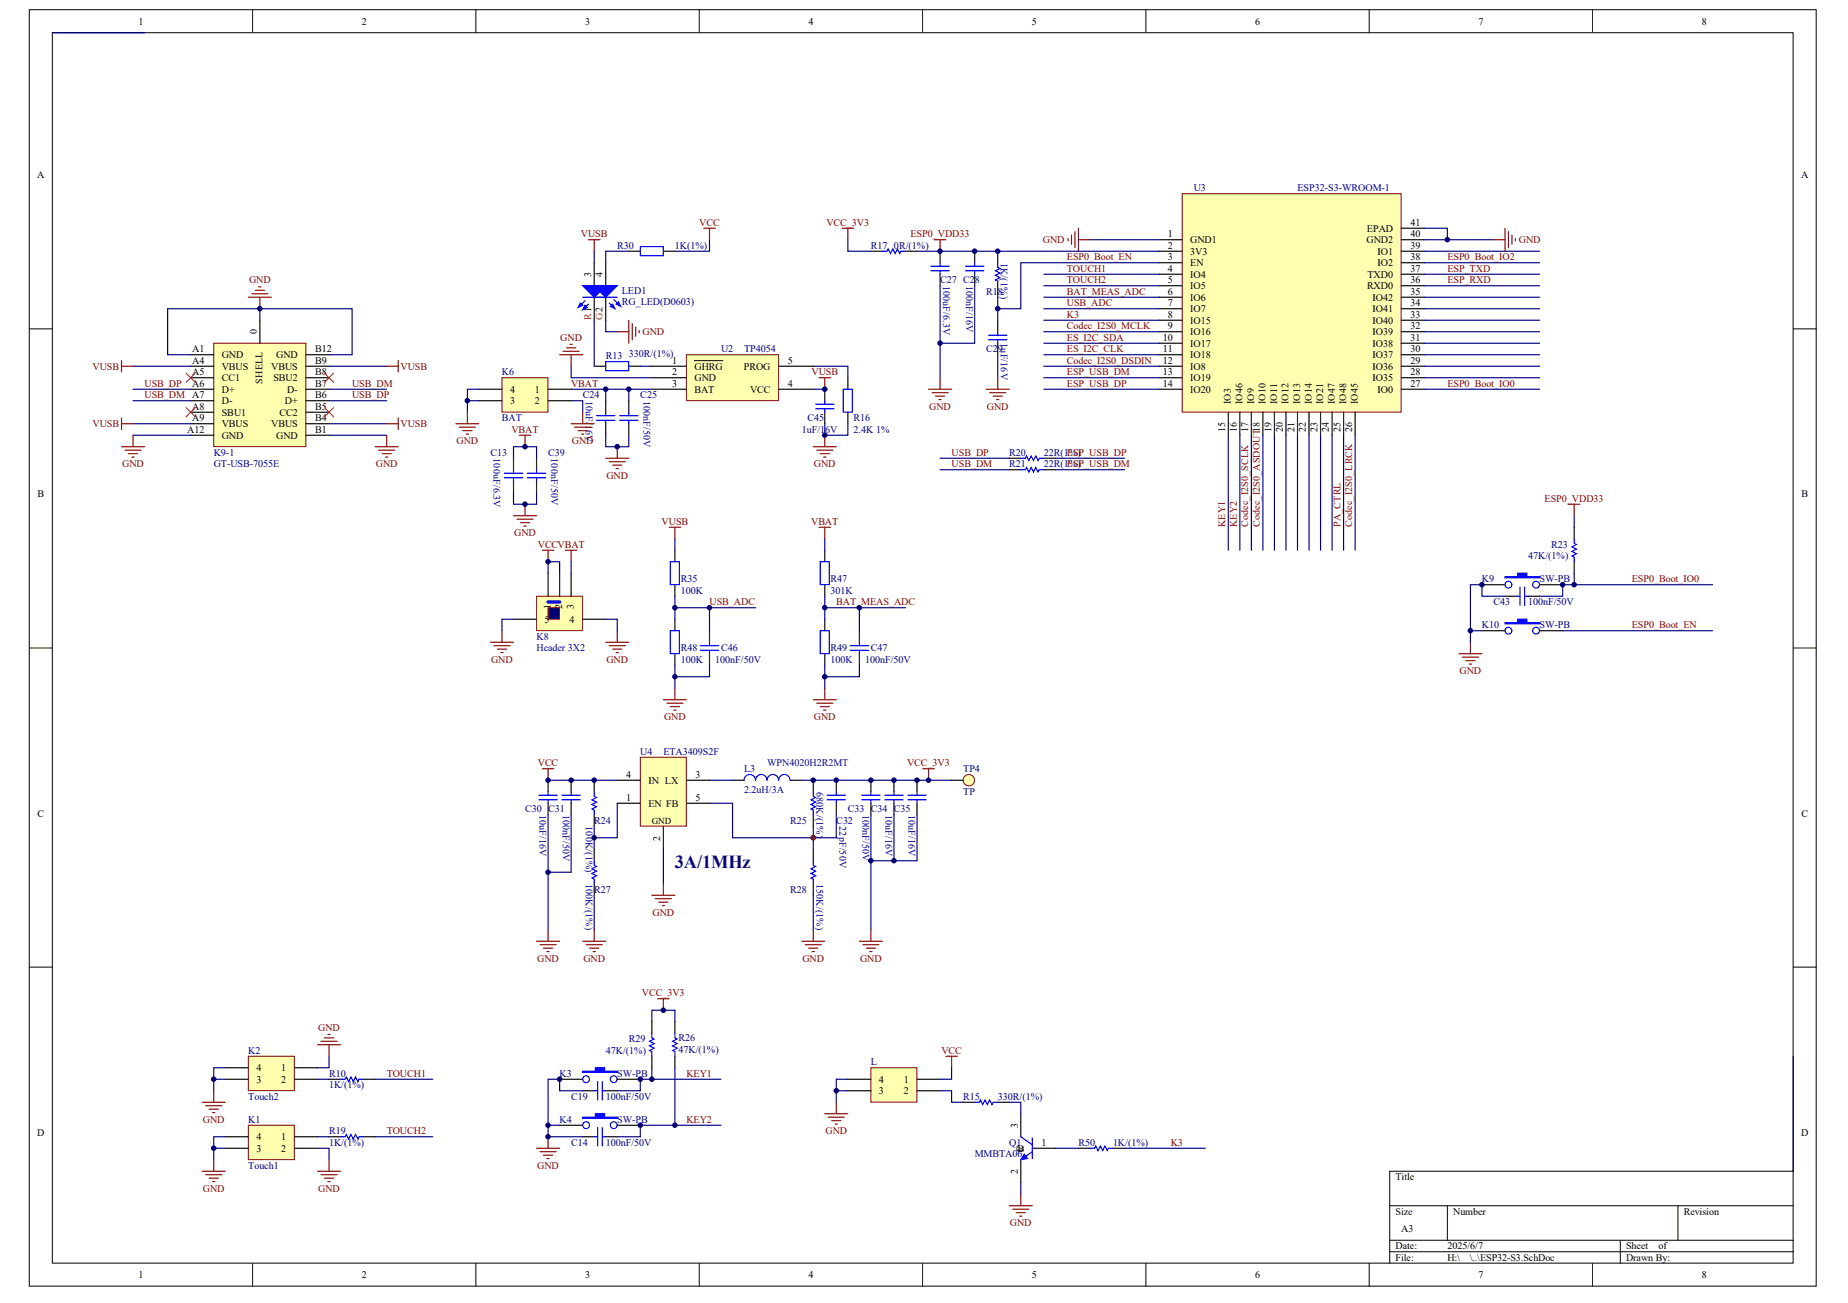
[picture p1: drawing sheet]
<svg xmlns="http://www.w3.org/2000/svg" width="287mm" height="202mm" viewBox="0 0 287 202" stroke-linecap="round" stroke-linejoin="round" font-family="sans-serif">
<g fill="#fff" stroke="#000" stroke-width=".16">
<path d="M4.5 1.5h277.4v198h-277.4z"/>
<path d="M8.1 5.1h270.2v190.9h-270.2z"/>
</g>
<g fill="none" stroke="#000" stroke-width=".16">
<path d="M39.2 1.5v3.6M73.9 1.5v3.6M108.5 1.5v3.6M143.2 1.5v3.6M177.8 1.5v3.6M212.5 1.5v3.6M247.2 1.5v3.6M4.5 51h3.6M278.3 51h3.6M4.5 100.5h3.6M278.3 100.5h3.6M4.5 150h3.6"/>
<path d="M278.3 150h3.6M39.2 196v3.5M73.9 196v3.5M108.5 196v3.5M143.2 196v3.5M177.8 196v3.5M212.5 196v3.5M215.7 187.1h62.6M215.7 192.4h62.6M215.7 194.2h62.6M224.6 187.1v5.3M247.2 196v3.5"/>
<path d="M251.5 192.4v3.6M260.4 187.1v5.3M278.3 181.7h-62.6v14.3"/>
</g>
<circle cx="126.2" cy="130" r=".35" fill="#000080" stroke="#000080" stroke-width=".16"/>
<path d="M183.5 30.1h34v33.8h-34z" fill="#ffffb0" stroke="#800000" stroke-width=".16"/>
<g fill="none" stroke="#000" stroke-width=".18">
<path d="M135.2 39h1.8M140.5 39h1.8M145.9 39v1.8M151.3 39v1.8M154.8 39v1.8M179.9 37.2h3.6M179.9 39h3.6M217.5 37.2h3.6M217.5 39h3.6M217.5 35.4h3.6M92.2 40.8v3.5M94 40.8v3.5"/>
<path d="M145.9 42.5v1.8M151.3 42.5v1.8M154.8 44.3v1.8M154.8 49.7v1.8M154.8 53.2v1.8M179.9 40.8h3.6M179.9 42.5h3.6M179.9 44.3h3.6M179.9 46.1h3.6M179.9 47.9h3.6M179.9 49.7h3.6M179.9 51.5h3.6"/>
<path d="M179.9 53.2h3.6M179.9 55h3.6M179.9 56.8h3.6M179.9 58.6h3.6M217.5 40.8h3.6M217.5 42.5h3.6M217.5 44.3h3.6M217.5 46.1h3.6M217.5 47.9h3.6M217.5 49.7h3.6M217.5 51.5h3.6M217.5 53.2h3.6"/>
<path d="M217.5 55h3.6M217.5 56.8h3.6M217.5 58.6h3.6M179.9 60.4h3.6M190.6 64v3.5M192.4 64v3.5M194.2 64v3.5M196 64v3.5M197.8 64v3.5M199.6 64v3.5M201.4 64v3.5M203.2 64v3.5"/>
<path d="M204.9 64v3.5M206.7 64v3.5M208.5 64v3.5M210.3 64v3.5M217.5 60.4h3.6"/>
</g>
<g fill="none" stroke="#000080" stroke-width=".18">
<path d="M131.6 37.2v1.8h3.6M142.3 39h37.6M169.2 37.2h10.7M221.1 35.4h3.5v1.8M221.1 37.2h10.7M221.1 39h17.8M145.9 44.3v8.9h5.4v-8.9M145.9 53.2v5.4M154.8 46.1v3.6M154.8 55v3.6M162 42.5h17.9M162 44.3h17.9"/>
<path d="M162 46.1h17.9M162 47.9h17.9M162 49.7h17.9M162 51.5h17.9M162 53.2h17.9M162 55h17.9M162 56.8h17.9M162 58.6h17.9M179.9 40.8h-21.5v7.1h-3.6M221.1 42.5h17.8M221.1 44.3h17.8M221.1 46.1h17.8"/>
<path d="M221.1 47.9h17.8M221.1 49.7h17.8M221.1 51.5h17.8M221.1 53.2h17.8M221.1 55h17.8M221.1 56.8h17.8M221.1 58.6h17.8M221.1 40.8h17.8M162 60.4h17.9M190.6 67.5v17.9M192.4 67.5v17.9M194.2 67.5v17.9"/>
<path d="M196 67.5v17.9M197.8 67.5v17.9M199.6 67.5v17.9M201.4 67.5v17.9M203.2 67.5v17.9M204.9 67.5v17.9M206.7 67.5v17.9M208.5 67.5v17.9M210.3 67.5v17.9M221.1 60.4h17.8"/>
</g>
<g fill="#00f" stroke="#00f" stroke-width=".18">
<path d="M90.1 47l.3 .4-.7 .3z"/>
<path d="M95.6 47.2l.4-.4 .3 .7z"/>
</g>
<g fill="none" stroke="#00f" stroke-width=".18">
<path d="M137 39h.7l.1-.4 .4 .7 .4-.7 .3 .7 .4-.7 .3 .7 .2-.3h.7M144.5 41.3h2.8M144.5 42h2.8M145.9 40.8v.5M145.9 42v.5M149.8 41.3h2.9M149.8 42h2.9M151.3 40.8v.5M151.3 42v.5M153.4 52h2.9M153.4 52.7h2.9M154.8 40.8v.7l.4 .2-.7 .3 .7 .4-.7 .3 .7 .4-.7 .3 .3 .2v.7"/>
<path d="M154.8 51.5v.5M154.8 52.7v.5"/>
</g>
<g fill="none" stroke="#800000" stroke-width=".18">
<path d="M130.7 35.4h1.8M131.6 35.4v1.8M165.8 37v.4M166.3 36.5v1.4M166.8 35.9v2.5M167.4 35.4v3.6M167.4 37.2h1.8M231.8 37.2h1.8M233.6 35.4v3.6M234.1 35.9v2.5M234.7 36.5v1.4M235.2 37v.4"/>
<path d="M145.9 58.6v1.8M154.8 58.6v1.8M144.1 60.4h3.6M144.6 60.9h2.6M145.2 61.5h1.4M145.7 62h.4M153.1 60.4h3.5M153.6 60.9h2.5M154.1 61.5h1.5M154.7 62h.3"/>
</g>
<path d="M99.4 117.5h7.1v10.7h-7.1z" fill="#ffffb0" stroke="#800000" stroke-width=".16"/>
<g fill="none" stroke="#000" stroke-width=".18">
<path d="M85.1 121v1.8M85.1 124.6v1.8M88.6 121v1.8M88.6 124.6v1.8M92.2 121v1.8M92.2 126.4v1.8M92.2 131.7v1.8M92.2 137.1v1.8M95.8 124.6h3.6M95.8 121h3.6M103 128.2v3.5M106.5 124.6h3.6"/>
<path d="M106.5 121h3.6M113.7 121h1.8M122.6 121h1.8M126.2 121v1.8M126.2 126.4v1.8M126.2 131.7v1.8M126.2 137.1v1.8M129.8 121v1.8M129.8 124.6v1.8M135.2 121v1.8M135.2 124.6v1.8M138.7 121v1.8"/>
<path d="M138.7 124.6v1.8M142.3 121v1.8M142.3 124.6v1.8"/>
</g>
<g fill="none" stroke="#00f" stroke-width=".18">
<path d="M83.6 123.4h2.9M83.6 124.1h2.9M85.1 122.8v.6M85.1 124.1v.5M87.2 123.4h2.9M87.2 124.1h2.9M88.6 122.8v.6M88.6 124.1v.5M92.2 122.8v.7l.4 .2-.7 .4 .7 .3-.7 .4 .7 .3-.7 .4 .3 .2v.7M92.2 133.5v.7l.4 .2-.7 .4 .7 .3-.7 .4 .7 .4-.7 .3 .3 .2v.7M119 121a.89 .89 0 0 0-.9-.8 .89 .89 0 0 0-.8 .8 .89 .89 0 0 0-.9-.8 .89 .89 0 0 0-.9 .8M120.8 121a.89 .89 0 0 0-.9-.8 .89 .89 0 0 0-.8 .8"/>
<path d="M122.6 121a.89 .89 0 0 0-.9-.8 .89 .89 0 0 0-.9 .8M126.2 122.8v.7l.4 .2-.7 .4 .7 .3-.7 .4 .7 .3-.7 .4 .3 .2v.7M126.2 133.5v.7l.4 .2-.7 .4 .7 .3-.7 .4 .7 .4-.7 .3 .3 .2v.7M128.4 123.4h2.8M128.4 124.1h2.8M129.8 122.8v.6M129.8 124.1v.5M133.7 123.4h2.9M133.7 124.1h2.9M135.2 122.8v.6M135.2 124.1v.5M137.3 123.4h2.9"/>
<path d="M137.3 124.1h2.9M138.7 122.8v.6M138.7 124.1v.5M140.9 123.4h2.9M140.9 124.1h2.9M142.3 122.8v.6M142.3 124.1v.5"/>
</g>
<g fill="none" stroke="#000080" stroke-width=".18">
<path d="M85.1 126.4v8.9h3.5v-8.9M85.1 121h10.7M85.1 135.3v8.9M92.2 128.2v3.5M92.2 138.9v5.3M95.8 124.6v5.4h-3.6M110.1 124.6h3.6v5.4h16.1v-3.6M110.1 121h3.6M126.2 128.2v3.5M126.2 138.9v5.3M135.2 126.4v7.1h7.1v-7.1M135.2 133.5v10.7"/>
<path d="M138.7 126.4v7.1"/>
</g>
<g fill="none" stroke="#800000" stroke-width=".18">
<path d="M143.2 119.3h1.8M144.1 119.3v1.7M83.3 146h3.6M83.8 146.6h2.5M84.3 147.1h1.5M84.9 147.6h.3M85.1 144.2v1.8M90.4 146h3.6M91 146.6h2.5M91.5 147.1h1.4M92 147.6h.4M92.2 144.2v1.8"/>
<path d="M124.4 146h3.6M125 146.6h2.5M125.5 147.1h1.4M126 147.6h.4M126.2 144.2v1.8M133.4 146h3.6M133.9 146.6h2.5M134.4 147.1h1.5M135 147.6h.3M135.2 144.2v1.8"/>
</g>
<circle cx="150.4" cy="121" r=".88" fill="#ffffb0" stroke="#800000" stroke-width=".16"/>
<g fill="none" stroke="#000" stroke-width=".18">
<path d="M92.2 56.8h1.8M97.6 56.8h1.8M94 62.2v1.8M94 65.7v1.8M97.6 62.2v1.8M97.6 65.7v1.8M147.7 121h1.8M86.9 167.4h3.5M86.9 174.6h3.5M90.4 176.4h1.8M90.4 169.2h1.8M94 176.4h1.8"/>
<path d="M94 169.2h1.8M95.8 167.4h3.6M95.8 174.6h3.6M149.5 171h1.8M154.8 171h1.8"/>
</g>
<path d="M99.4 56.8h1.8M126.2 60.4h1.8M103 131.7v5.4M124.4 121h23.3" fill="none" stroke="#000080" stroke-width=".18"/>
<path d="M91.3 37.2h1.8M92.2 37.2v1.8M145 37.2h1.8M145.9 37.2v1.8M127.1 58.6h1.8M128 58.6v1.8M101.2 138.9h3.5M101.7 139.4h2.5M102.2 140h1.5M103 137.1v1.8M102.8 140.5h.3" fill="none" stroke="#800000" stroke-width=".18"/>
<g fill="none" stroke="#00f" stroke-width=".18">
<path d="M94 56.1h3.6v1.4h-3.6zM92.6 64.5h2.8M92.6 65.2h2.8M94 64v.5M94 65.2v.5M96.2 64.5h2.8M96.2 65.2h2.8M97.6 64v.5M97.6 65.2v.5M92.2 176.4h.6M92.2 169.2h.6M92.8 167.8v2.8"/>
<path d="M92.8 174.9v2.9M93.5 167.8v2.8M93.5 174.9v2.9M93.5 176.4h.5M93.5 169.2h.5M151.3 171h.7l.2-.4 .3 .8 .4-.8 .3 .8 .4-.8 .4 .8 .1-.4h.7"/>
<circle cx="91" cy="174.6" r=".53"/>
<circle cx="91" cy="167.4" r=".53"/>
<circle cx="95.3" cy="174.6" r=".53"/>
<circle cx="95.3" cy="167.4" r=".53"/>
</g>
<g fill="#00f" stroke="#00f" stroke-width=".18">
<path d="M90.4 166.2h2v-.6h1.4v.6h2v.2h-5.4z" fill-rule="evenodd"/>
<path d="M90.4 173.3h2v-.5h1.4v.5h2v.2h-5.4z" fill-rule="evenodd"/>
</g>
<path d="M106.5 55h14.3v7.2h-14.3z" fill="#ffffb0" stroke="#800000" stroke-width=".16"/>
<g fill="none" stroke="#000" stroke-width=".18">
<path d="M101.2 56.8h5.3M101.2 58.6h5.3M107.8 55.9h4.4M120.8 56.8h5.4M131.6 58.6v1.8M101.2 60.4h5.3M120.8 60.4h5.4M128 60.4v1.8M128 64v1.7M131.6 64v1.7M104.7 85.4v1.7M104.7 90.7v1.8"/>
<path d="M104.7 96.1v1.8M110.1 97.9v1.7M128 85.4v1.7M128 90.7v1.8M128 96.1v1.8M133.4 97.9v1.7M104.7 101.4v1.8M110.1 101.4v1.8M128 101.4v1.8M133.4 101.4v1.8"/>
</g>
<g fill="none" stroke="#00f" stroke-width=".18">
<path d="M126.6 63.4h2.8M126.6 62.7h2.8M128 62.2v.5M128 63.4v.6M130.9 60.4h1.4v3.5h-1.4zM104 87.1h1.4v3.6h-1.4zM104 97.9h1.4v3.5h-1.4zM110.1 99.6v.6M127.3 87.1h1.4v3.6h-1.4zM127.3 97.9h1.4v3.5h-1.4zM133.4 99.6v.6M108.7 100.9h2.8"/>
<path d="M108.7 100.2h2.8M110.1 100.9v.5M131.9 100.9h2.9M131.9 100.2h2.9M133.4 100.9v.5"/>
</g>
<g fill="none" stroke="#000080" stroke-width=".18">
<path d="M92.2 39v1.8M97.6 39h-3.6v1.8M88.6 56.8v1.8h12.6M92.2 49.7v7.1M94 49.7v1.8h1.8M126.2 56.8h5.4v1.8M88.6 62.2h1.8v1.8M88.6 60.4h12.6M94 67.5v1.8h3.6v-1.8M94 60.4v1.8M97.6 60.4v1.8M128 65.7v1.8h3.6v-1.8"/>
<path d="M104.7 94.3h12.6M104.7 83.6v1.8M104.7 92.5v3.6M110.1 94.3v3.6M128 83.6v1.8M128 92.5v3.6M128 94.3h12.5M133.4 94.3v3.6M104.7 103.2v3.6M110.1 103.2v1.8h-5.4M128 103.2v3.6M133.4 103.2v1.8h-5.4"/>
<path d="M49.3 178.1h1.8v1.8M51.1 163.9v1.7h-1.8"/>
</g>
<g fill="none" stroke="#800000" stroke-width=".18">
<path d="M86.9 55h3.5M87.4 54.5h2.5M87.9 54h1.5M88.5 53.4h.3M88.6 55v1.8M95.8 51.5h1.8M97.6 49.7v3.5M98.1 50.2v2.5M98.7 50.7v1.5M99.2 51.3v.3M88.6 65.7h3.6M89.2 66.3h2.5"/>
<path d="M89.7 66.8h1.4M90.3 67.3h.3M90.4 64v1.7M94 71.1h3.6M94.5 71.6h2.6M95.1 72.2h1.4M95.6 72.7h.4M95.8 69.3v1.8M126.2 69.3h3.6M126.8 69.8h2.5M127.3 70.4h1.4M127.8 70.9h.4"/>
<path d="M128 67.5v1.8M103.9 81.8h1.7M104.7 81.8v1.8M127.1 81.8h1.8M128 81.8v1.8M103 108.6h3.5M103.5 109.1h2.5M104 109.6h1.5M104.6 110.2h.3M104.7 106.8v1.8M126.2 108.6h3.6M126.8 109.1h2.5"/>
<path d="M127.3 109.6h1.4M127.8 110.2h.4M128 106.8v1.8M49.3 162.1h3.6M49.8 161.5h2.5M50.4 161h1.4M50.9 160.5h.3M51.1 162.1v1.8M51.1 179.9v1.8M49.3 181.7h3.6M49.8 182.2h2.5M50.4 182.8h1.4"/>
<path d="M50.9 183.3h.3"/>
</g>
<path d="M38.5 163.9h7.2v5.3h-7.2z" fill="#ffffb0" stroke="#800000" stroke-width=".16"/>
<path d="M35 165.6h3.5M35 167.4h3.5M45.7 165.6h3.6M45.7 167.4h3.6" fill="none" stroke="#000" stroke-width=".18"/>
<path d="M38.5 174.6h7.2v5.3h-7.2z" fill="#ffffb0" stroke="#800000" stroke-width=".16"/>
<path d="M35 176.4h3.5M35 178.1h3.5M45.7 176.4h3.6M45.7 178.1h3.6" fill="none" stroke="#000" stroke-width=".18"/>
<path d="M33.2 167.4h1.8M33.2 178.1h1.8M35 165.6h-1.8v3.6M35 176.4h-1.8v3.5" fill="none" stroke="#000080" stroke-width=".18"/>
<path d="M31.4 171h3.6M31.9 171.5h2.5M32.5 172.1h1.4M33 172.6h.4M33.2 169.2v1.8M33.2 179.9v1.8M31.4 181.7h3.6M31.9 182.2h2.5M32.5 182.8h1.4M33 183.3h.4" fill="none" stroke="#800000" stroke-width=".18"/>
<path d="M77.9 58.6h7.1v5.3h-7.1z" fill="#ffffb0" stroke="#800000" stroke-width=".16"/>
<path d="M74.3 60.4h3.6M74.3 62.2h3.6M85.1 60.4h3.5M85.1 62.2h3.5" fill="none" stroke="#000" stroke-width=".18"/>
<path d="M72.5 62.2h1.8M74.3 60.4h-1.8v3.6" fill="none" stroke="#000080" stroke-width=".18"/>
<path d="M70.7 65.7h3.6M71.3 66.3h2.5M71.8 66.8h1.5M72.4 67.3h.3M72.5 64v1.7" fill="none" stroke="#800000" stroke-width=".18"/>
<path d="M135.2 165.6h7.1v5.4h-7.1z" fill="#ffffb0" stroke="#800000" stroke-width=".16"/>
<path d="M131.6 167.4h3.6M131.6 169.2h3.6M142.3 167.4h3.6M142.3 169.2h3.6M158.4 172.8v3.6M158.4 179.9v3.6M160.2 178.1h3.6M167.4 178.1h1.8M172.7 178.1h1.8" fill="none" stroke="#000" stroke-width=".18"/>
<path d="M8.1 5.1h14.3M129.8 169.2h1.8M131.6 167.4h-1.8v3.6M145.9 169.2h1.8v1.8h1.8M147.7 165.6v1.8h-1.8M156.6 171h1.8v1.8M163.8 178.1h3.6M174.5 178.1h12.6M278.3 163.9v17.8M158.4 183.5v1.8" fill="none" stroke="#000080" stroke-width=".18"/>
<g fill="none" stroke="#800000" stroke-width=".18">
<path d="M84.2 85.4h1.8M85.1 85.4v1.7M87.7 85.4h1.8M88.6 85.4v1.7M83.3 178.1h3.6M83.8 178.7h2.5M84.3 179.2h1.5M84.9 179.7h.3M85.1 176.4v1.7M128 172.8h3.6M128.5 173.3h2.5M129.1 173.9h1.4"/>
<path d="M129.6 174.4h.4M129.8 171v1.8M146.8 163.9h1.8M147.7 163.9v1.7M156.6 187.1h3.6M157.2 187.6h2.5M157.7 188.1h1.4M158.2 188.7h.4M158.4 185.3v1.8"/>
</g>
<path d="M158.4 176.4l1.8 1.2M160.2 178.7l-1.8 1.2M160.2 176.5v3.2M169.2 178.1h.7l.2-.3 .3 .7 .4-.7 .3 .7 .4-.7 .3 .7 .2-.4h.7" fill="none" stroke="#00f" stroke-width=".18"/>
<path d="M159 179l.5 .7-1.1 .2z" fill="#00f" stroke="#00f" stroke-width=".16"/>
<path d="M33.2 53.2h14.3v16.1h-14.3z" fill="#ffffb0" stroke="#800000" stroke-width=".16"/>
<g fill="none" stroke="#000" stroke-width=".18">
<path d="M29.6 55h3.6M29.6 56.8h3.6M29.6 58.6h3.6M40.3 49.7v3.5M47.5 55h3.6M47.5 56.8h3.6M47.5 58.6h3.6M29.6 60.4h3.6M29.6 62.2h3.6M29.6 64h3.6M29.6 65.7h3.6M29.6 67.5h3.6"/>
<path d="M47.5 60.4h3.6M47.5 62.2h3.6M47.5 64h3.6M47.5 65.7h3.6M47.5 67.5h3.6M156.6 72.9h1.8M156.6 71.1h1.8M162 72.9h1.8M162 71.1h1.8M230 90.7h3.6M230 97.9h3.6M233.6 92.5h1.8"/>
<path d="M237.2 92.5h1.7M238.9 90.7h3.6M238.9 97.9h3.6M244.3 81.8v1.8M244.3 87.1v1.8M101.2 158.5v1.8M104.7 158.5v1.8M51.1 167.4h1.8M51.1 176.4h1.8M56.4 167.4h1.8M56.4 176.4h1.8M101.2 163.9v1.7"/>
<path d="M104.7 163.9v1.7"/>
</g>
<g fill="none" stroke="#000080" stroke-width=".18">
<path d="M20.6 56.8h9M29.6 55h-3.6v-7.1h28.6v7.1h-3.5M40.3 47.9v1.8M51.1 56.8h8.9M20.6 60.4h9M20.6 62.2h9M20.6 67.5h9M20.6 65.7h9M51.1 60.4h8.9M51.1 62.2h8.9M51.1 67.5h8.9M51.1 65.7h8.9"/>
<path d="M145.9 71.1h10.7M145.9 72.9h10.7M163.8 71.1h10.7M163.8 72.9h10.7M233.6 92.5h-3.6v-1.8h-1.8v7.2h1.8M244.3 80v1.8M244.3 88.9v1.8M265.8 90.7h-23.3v1.8h-3.6M101.2 158.5v-1.8h3.5v1.8M49.3 167.4h1.8M49.3 176.4h1.8M58.2 167.4h9"/>
<path d="M58.2 176.4h9M85.1 174.6v1.8h5.3M90.4 169.2h-3.5v-1.8h-1.8v7.2h1.8M101.2 165.6v1.8M104.7 165.6v9M111.9 167.4h-12.5v1.8h-3.6M111.9 174.6h-12.5v1.8h-3.6"/>
</g>
<g fill="none" stroke="#800000" stroke-width=".18">
<path d="M18.9 56.8h1.7M18.9 55.9v1.8M38.5 46.1h3.6M39.1 45.6h2.5M39.6 45h1.4M40.2 44.5h.3M40.3 46.1v1.8M60 56.8h1.8M61.8 55.9v1.8M18.9 69.3h3.5M18.9 65.7h1.7M18.9 64.8v1.8"/>
<path d="M19.4 69.8h2.5M19.9 70.4h1.5M20.5 70.9h.3M20.6 67.5v1.8M58.2 69.3h3.6M58.8 69.8h2.5M59.3 70.4h1.4M59.8 70.9h.4M60 67.5v1.8M60 65.7h1.8M61.8 64.8v1.8M243.4 78.2h1.8"/>
<path d="M244.3 78.2v1.8M228.2 99.6v1.8M84.2 119.3h1.8M85.1 119.3v1.7M226.4 101.4h3.6M227 102h2.5M227.5 102.5h1.4M228 103h.4M102.1 154.9h1.8M103 154.9v1.8"/>
</g>
<path d="M28.9 57.9l1.4 1.4M30.3 57.9l-1.4 1.4M50.4 57.9l1.4 1.4M51.8 57.9l-1.4 1.4M28.9 63.2l1.4 1.5M30.3 63.2l-1.4 1.5M50.4 63.2l1.4 1.5M51.8 63.2l-1.4 1.5" fill="none" stroke="#f00" stroke-width=".16"/>
<g fill="none" stroke="#00f" stroke-width=".18">
<path d="M158.4 72.9h.7l.2-.4 .4 .7 .3-.7 .4 .7 .4-.7 .3 .7 .2-.3h.7M158.4 71.1h.7l.2-.4 .4 .7 .3-.7 .4 .7 .4-.7 .3 .7 .2-.3h.7M235.4 92.5h.5M235.9 91.1v2.8M236.6 91.1v2.8M236.6 92.5h.6M244.3 83.6v.7l.4 .2-.7 .3 .7 .4-.7 .3 .7 .4-.7 .4 .3 .1v.7M52.9 167.4h.7l.1-.3 .4 .7 .4-.7 .3 .7 .4-.7 .3 .7 .2-.4h.7M52.9 176.4h.7l.1-.4 .4 .7 .4-.7 .3 .7 .4-.7 .3 .7 .2-.3h.7M101.2 160.3v.7l.3 .2-.7 .3 .7 .4-.7 .4 .7 .3-.7 .4 .4 .1v.8M104.7 160.3v.7l.4 .2-.7 .3 .7 .4-.7 .4 .7 .3-.7 .4 .3 .1v.8"/>
<circle cx="234.1" cy="97.8" r=".53"/>
<circle cx="234.1" cy="90.7" r=".53"/>
<circle cx="238.4" cy="90.7" r=".53"/>
<circle cx="238.4" cy="97.8" r=".53"/>
</g>
<g fill="#00f" stroke="#00f" stroke-width=".18">
<path d="M233.6 89.5h1.9v-.6h1.5v.6h1.9v.1h-5.3z" fill-rule="evenodd"/>
<path d="M233.6 96.6h1.9v-.5h1.5v.5h1.9v.2h-5.3z" fill-rule="evenodd"/>
</g>
<path d="M83.3 92.5h7.1v5.3h-7.1z" fill="#ffffb0" stroke="#800000" stroke-width=".16"/>
<path d="M79.7 96.1h3.6M85.1 88.9v3.6M86.9 88.9v3.6M88.6 88.9v3.6M90.4 96.1h3.6" fill="none" stroke="#000" stroke-width=".18"/>
<path d="M85.1 94.3h1.7v1.7h-1.7z" fill="#000080" stroke="#800000" stroke-width=".16"/>
<path d="M85.1 93.4h1.8" fill="none" stroke="#00f" stroke-width=".54"/>
<path d="M110.1 37.2v1.8h-5.4M79.7 71.1v-1.8h3.6v1.8M79.7 76.4v1.8h3.6v-1.8M79.7 96.1h-1.8v1.8M85.1 88.9v-1.8h1.8v1.8M88.6 87.1v1.8M94 96.1h1.8v1.8M228.2 97.9v1.7M242.5 97.9h23.3" fill="none" stroke="#000080" stroke-width=".18"/>
<g fill="none" stroke="#800000" stroke-width=".18">
<path d="M109.2 35.4h1.8M110.1 35.4v1.8M80.6 67.5h1.8M81.5 67.5v1.8M81.5 78.2v1.8M76.1 99.6h3.6M77.9 97.9v1.7M79.7 80h3.6M80.2 80.5h2.5M80.8 81.1h1.4M81.3 81.6h.4M94 99.6h3.6"/>
<path d="M95.8 97.9v1.7M76.7 100.2h2.5M77.2 100.7h1.4M77.7 101.2h.4M94.5 100.2h2.6M95.1 100.7h1.4M95.6 101.2h.4"/>
</g>
<circle cx="126.2" cy="130" r=".35" fill="#800000" stroke="#800000" stroke-width=".16"/>
<path d="M97.6 39h1.8M103 39h1.7M79.7 71.1v1.8M79.7 74.7v1.7M83.3 71.1v1.8M83.3 74.7v1.7" fill="none" stroke="#000" stroke-width=".18"/>
<path d="M99.4 38.3h3.5v1.4h-3.5zM78.3 73.4h2.8M78.3 74.1h2.8M79.7 72.9v.5M79.7 74.1v.6M81.8 73.4h2.9M81.8 74.1h2.9M83.3 72.9v.5M83.3 74.1v.6" fill="none" stroke="#00f" stroke-width=".18"/>
<g fill="#000080" stroke="#000080" stroke-width=".16">
<circle cx="33.2" cy="178.1" r=".35"/>
<circle cx="33.2" cy="167.4" r=".35"/>
<circle cx="40.3" cy="47.9" r=".35"/>
<circle cx="72.5" cy="62.2" r=".35"/>
<circle cx="81.5" cy="78.2" r=".35"/>
<circle cx="81.5" cy="69.3" r=".35"/>
<circle cx="85.1" cy="176.3" r=".35"/>
<circle cx="85.1" cy="174.6" r=".35"/>
<circle cx="85.1" cy="135.3" r=".35"/>
<circle cx="85.1" cy="121" r=".35"/>
<circle cx="85.1" cy="87.1" r=".35"/>
<circle cx="86.8" cy="167.4" r=".35"/>
<circle cx="88.6" cy="121" r=".35"/>
<circle cx="92.2" cy="130" r=".35"/>
<circle cx="92.2" cy="121" r=".35"/>
<circle cx="94" cy="60.4" r=".35"/>
<circle cx="95.8" cy="69.3" r=".35"/>
<circle cx="97.6" cy="60.4" r=".35"/>
<circle cx="99.4" cy="174.6" r=".35"/>
<circle cx="99.4" cy="167.4" r=".35"/>
<circle cx="101.2" cy="167.4" r=".35"/>
<circle cx="102.9" cy="156.7" r=".35"/>
<circle cx="104.7" cy="174.6" r=".35"/>
<circle cx="104.7" cy="105" r=".35"/>
<circle cx="104.7" cy="94.3" r=".35"/>
<circle cx="110.1" cy="94.3" r=".35"/>
<circle cx="126.2" cy="121" r=".35"/>
<circle cx="128" cy="105" r=".35"/>
<circle cx="128" cy="94.3" r=".35"/>
<circle cx="128" cy="67.5" r=".35"/>
<circle cx="128" cy="60.4" r=".35"/>
<circle cx="129.8" cy="169.2" r=".35"/>
<circle cx="129.8" cy="121" r=".35"/>
<circle cx="133.4" cy="94.3" r=".35"/>
<circle cx="135.2" cy="133.5" r=".35"/>
<circle cx="135.2" cy="121" r=".35"/>
<circle cx="138.7" cy="133.5" r=".35"/>
<circle cx="138.7" cy="121" r=".35"/>
<circle cx="142.3" cy="121" r=".35"/>
<circle cx="144.1" cy="121" r=".35"/>
<circle cx="145.9" cy="53.2" r=".35"/>
<circle cx="145.9" cy="39" r=".35"/>
<circle cx="151.3" cy="39" r=".35"/>
<circle cx="154.8" cy="47.9" r=".35"/>
<circle cx="154.8" cy="39" r=".35"/>
<circle cx="224.6" cy="37.2" r=".35"/>
<circle cx="228.2" cy="97.8" r=".35"/>
<circle cx="230" cy="90.7" r=".35"/>
<circle cx="242.5" cy="90.7" r=".35"/>
<circle cx="244.3" cy="90.7" r=".35"/>
</g>
<g font-size="4.6" fill="#00f">
<text x="91.7" y="48.7">PILED101</text>
<text x="93.5" y="48.7">PILED102</text>
</g>
<text font-size="2.9" fill="#11037f" x="104.7" y="134.6">3A/1MHz</text>
<g font-size="1.6">
<text x="21.5" y="3.8">1</text>
<text x="56.1" y="3.8">2</text>
<text x="90.8" y="3.8">3</text>
<text x="125.5" y="3.8">4</text>
<text x="160.1" y="3.8">5</text>
<text x="194.8" y="3.8">6</text>
<text x="229.4" y="3.8">7</text>
<text x="264.1" y="3.8">8</text>
<text x="5.8" y="27.7">A</text>
<text x="279.5" y="27.7">A</text>
<text x="212.1" y="35.9">EPAD</text>
<text x="218.9" y="35">41</text>
<text x="181.3" y="36.8">1</text>
<text x="181.3" y="38.6">2</text>
<text x="181.3" y="40.4">3</text>
<text x="184.7" y="37.7">GND1</text>
<text x="184.7" y="39.5">3V3</text>
<text x="184.7" y="41.3">EN</text>
<text x="212.1" y="37.7">GND2</text>
<text x="213.8" y="41.3">IO2</text>
<text x="213.8" y="39.5">IO1</text>
<text x="218.9" y="40.4">38</text>
<text x="218.9" y="38.6">39</text>
<text x="218.9" y="36.8">40</text>
<text x="91.7" y="42.9" transform="rotate(-90 91.7 42.9)">3</text>
<text x="93.5" y="42.9" transform="rotate(-90 93.5 42.9)">4</text>
<text x="181.3" y="42.2">4</text>
<text x="181.3" y="44">5</text>
<text x="181.3" y="45.7">6</text>
<text x="181.3" y="47.5">7</text>
<text x="184.7" y="43.1">IO4</text>
<text x="184.7" y="44.9">IO5</text>
<text x="184.7" y="46.6">IO6</text>
<text x="212.2" y="44.9">RXD0</text>
<text x="212.2" y="43.1">TXD0</text>
<text x="213" y="46.6">IO42</text>
<text x="218.9" y="47.5">34</text>
<text x="218.9" y="45.7">35</text>
<text x="218.9" y="44">36</text>
<text x="218.9" y="42.2">37</text>
<text x="39.9" y="51.8" transform="rotate(-90 39.9 51.8)">0</text>
<text x="180.5" y="52.9">10</text>
<text x="181.3" y="49.3">8</text>
<text x="181.3" y="51.1">9</text>
<text x="184.7" y="48.4">IO7</text>
<text x="184.7" y="50.2">IO15</text>
<text x="184.7" y="52">IO16</text>
<text x="184.7" y="53.8">IO17</text>
<text x="213" y="53.8">IO38</text>
<text x="213" y="52">IO39</text>
<text x="213" y="50.2">IO40</text>
<text x="213" y="48.4">IO41</text>
<text x="218.9" y="52.9">31</text>
<text x="218.9" y="51.1">32</text>
<text x="218.9" y="49.3">33</text>
<text x="29.8" y="54.7">A1</text>
<text x="29.8" y="56.4">A4</text>
<text x="29.8" y="58.2">A5</text>
<text x="34.4" y="55.6">GND</text>
<text x="34.4" y="57.3">VBUS</text>
<text x="34.4" y="59.1">CC1</text>
<text x="40.7" y="59.5" transform="rotate(-90 40.7 59.5)">SHELL</text>
<text x="42.1" y="57.3">VBUS</text>
<text x="42.4" y="59.1">SBU2</text>
<text x="42.9" y="55.6">GND</text>
<text x="48.9" y="58.2">B8</text>
<text x="48.9" y="56.4">B9</text>
<text x="48.9" y="54.7">B12</text>
<text x="104.3" y="56.4">1</text>
<text x="104.3" y="58.2">2</text>
<text x="107.8" y="57.3">GHRG</text>
<text x="107.8" y="59.1">GND</text>
<text x="115.4" y="57.3">PROG</text>
<text x="122.3" y="56.4">5</text>
<text x="180.5" y="54.7">11</text>
<text x="180.5" y="56.4">12</text>
<text x="180.5" y="58.2">13</text>
<text x="184.7" y="55.6">IO18</text>
<text x="184.7" y="57.3">IO8</text>
<text x="184.7" y="59.1">IO19</text>
<text x="213" y="59.1">IO35</text>
<text x="213" y="57.3">IO36</text>
<text x="213" y="55.6">IO37</text>
<text x="218.9" y="58.2">28</text>
<text x="218.9" y="56.4">29</text>
<text x="218.9" y="54.7">30</text>
<text x="29.8" y="60">A6</text>
<text x="29.8" y="61.8">A7</text>
<text x="29.8" y="63.6">A8</text>
<text x="29.8" y="65.4">A9</text>
<text x="34.4" y="60.9">D+</text>
<text x="34.4" y="62.7">D-</text>
<text x="34.4" y="64.5">SBU1</text>
<text x="43.4" y="64.5">CC2</text>
<text x="44.2" y="62.7">D+</text>
<text x="44.6" y="60.9">D-</text>
<text x="48.9" y="65.4">B4</text>
<text x="48.9" y="63.6">B5</text>
<text x="48.9" y="61.8">B6</text>
<text x="48.9" y="60">B7</text>
<text x="79.2" y="62.7">3</text>
<text x="79.2" y="60.9">4</text>
<text x="83" y="60.9">1</text>
<text x="83" y="62.7">2</text>
<text x="104.3" y="60">3</text>
<text x="107.8" y="60.9">BAT</text>
<text x="116.4" y="60.9">VCC</text>
<text x="122.3" y="60">4</text>
<text x="180.5" y="60">14</text>
<text x="184.7" y="60.9">IO20</text>
<text x="191.1" y="62.7" transform="rotate(-90 191.1 62.7)">IO3</text>
<text x="192.8" y="62.7" transform="rotate(-90 192.8 62.7)">IO46</text>
<text x="194.6" y="62.7" transform="rotate(-90 194.6 62.7)">IO9</text>
<text x="196.4" y="62.7" transform="rotate(-90 196.4 62.7)">IO10</text>
<text x="198.2" y="62.7" transform="rotate(-90 198.2 62.7)">IO11</text>
<text x="200" y="62.7" transform="rotate(-90 200 62.7)">IO12</text>
<text x="201.8" y="62.7" transform="rotate(-90 201.8 62.7)">IO13</text>
<text x="203.6" y="62.7" transform="rotate(-90 203.6 62.7)">IO14</text>
<text x="205.4" y="62.7" transform="rotate(-90 205.4 62.7)">IO21</text>
<text x="207.2" y="62.7" transform="rotate(-90 207.2 62.7)">IO47</text>
<text x="208.9" y="62.7" transform="rotate(-90 208.9 62.7)">IO48</text>
<text x="210.7" y="62.7" transform="rotate(-90 210.7 62.7)">IO45</text>
<text x="213.8" y="60.9">IO0</text>
<text x="218.9" y="60">27</text>
<text x="29.1" y="67.2">A12</text>
<text x="34.4" y="66.3">VBUS</text>
<text x="34.4" y="68">GND</text>
<text x="42.1" y="66.3">VBUS</text>
<text x="42.9" y="68">GND</text>
<text x="48.9" y="67.2">B1</text>
<text x="190.2" y="67" transform="rotate(-90 190.2 67)">15</text>
<text x="191.9" y="67" transform="rotate(-90 191.9 67)">16</text>
<text x="193.7" y="67" transform="rotate(-90 193.7 67)">17</text>
<text x="197.3" y="67" transform="rotate(-90 197.3 67)">19</text>
<text x="199.1" y="67" transform="rotate(-90 199.1 67)">20</text>
<text x="200.9" y="67" transform="rotate(-90 200.9 67)">21</text>
<text x="202.7" y="67" transform="rotate(-90 202.7 67)">22</text>
<text x="204.5" y="67" transform="rotate(-90 204.5 67)">23</text>
<text x="206.3" y="67" transform="rotate(-90 206.3 67)">24</text>
<text x="208" y="67" transform="rotate(-90 208 67)">25</text>
<text x="209.8" y="67" transform="rotate(-90 209.8 67)">26</text>
<text x="5.8" y="77.2">B</text>
<text x="279.6" y="77.2">B</text>
<text x="85.5" y="94.5" transform="rotate(-90 85.5 94.5)">1</text>
<text x="87.3" y="94.5" transform="rotate(-90 87.3 94.5)">2</text>
<text x="89.1" y="94.5" transform="rotate(-90 89.1 94.5)">3</text>
<text x="84.5" y="96.6">5</text>
<text x="88.4" y="96.6">4</text>
<text x="97.2" y="124.2">1</text>
<text x="97.2" y="120.7">4</text>
<text x="100.6" y="125.1">EN FB</text>
<text x="100.6" y="121.6">IN LX</text>
<text x="108" y="120.7">3</text>
<text x="108" y="124.2">5</text>
<text x="5.8" y="126.7">C</text>
<text x="102.5" y="130.4" transform="rotate(-90 102.5 130.4)">2</text>
<text x="279.6" y="126.7">C</text>
<text x="39.8" y="168">3</text>
<text x="39.8" y="166.2">4</text>
<text x="43.7" y="166.2">1</text>
<text x="43.7" y="168">2</text>
<text x="136.4" y="168">4</text>
<text x="140.3" y="168">1</text>
<text x="136.4" y="169.7">3</text>
<text x="140.3" y="169.7">2</text>
<text x="5.8" y="176.2">D</text>
<text x="39.8" y="178.7">3</text>
<text x="39.8" y="176.9">4</text>
<text x="43.7" y="176.9">1</text>
<text x="43.7" y="178.7">2</text>
<text x="157.9" y="178.7">B</text>
<text x="157.9" y="174.9" transform="rotate(-90 157.9 174.9)">3</text>
<text x="158.8" y="178.7" transform="rotate(-90 158.8 178.7)">C</text>
<text x="158.8" y="178.7" transform="rotate(-90 158.8 178.7)">E</text>
<text x="161.6" y="177.8">1</text>
<text x="279.5" y="176.2">D</text>
<text x="157.9" y="182.1" transform="rotate(-90 157.9 182.1)">2</text>
<text x="216.6" y="183.1">Title</text>
<text x="216.6" y="188.5">Size</text>
<text x="217.5" y="191.1">A3</text>
<text x="225.5" y="188.5">Number</text>
<text x="261.3" y="188.5">Revision</text>
<text x="216.6" y="193.8">Date:</text>
<text x="216.6" y="195.6">File:</text>
<text x="224.6" y="193.8">2025/6/7</text>
<text x="224.6" y="195.6">H:\</text>
<text x="228.1" y="195.6">\..\ESP32-S3.SchDoc</text>
<text x="252.4" y="193.8">Sheet</text>
<text x="252.4" y="195.6">Drawn By:</text>
<text x="257.4" y="193.8">of</text>
<text x="21.5" y="198.3">1</text>
<text x="56.1" y="198.3">2</text>
<text x="90.8" y="198.3">3</text>
<text x="125.5" y="198.3">4</text>
<text x="160.1" y="198.3">5</text>
<text x="194.8" y="198.3">6</text>
<text x="229.4" y="198.3">7</text>
<text x="264.1" y="198.3">8</text>
</g>
<g font-size="1.6" fill="#000080">
<text x="185.3" y="29.7">U3</text>
<text x="201.4" y="29.7">ESP32-S3-WROOM-1</text>
<text x="95.8" y="38.6">R30</text>
<text x="104.7" y="38.6">1K(1%)</text>
<text x="135.2" y="38.6">R17</text>
<text x="138.7" y="38.6">0R/(1%)</text>
<text x="155.3" y="40.8" transform="rotate(90 155.3 40.8)">1K/(1%)</text>
<text x="96.5" y="45.6">LED1</text>
<text x="96.5" y="47.3">RG_LED(D0603)</text>
<text x="145.9" y="44">C27 C28</text>
<text x="146.4" y="44.3" transform="rotate(90 146.4 44.3)">100uF/6.3V</text>
<text x="150" y="44.3" transform="rotate(90 150 44.3)">100nF/16V</text>
<text x="153.1" y="45.7">R18</text>
<text x="155.3" y="53.2" transform="rotate(90 155.3 53.2)">1uF/16V</text>
<text x="77.9" y="58.2">K6</text>
<text x="94" y="55.7">R13</text>
<text x="97.6" y="55.4">330R/(1%)</text>
<text x="111.9" y="54.7">U2</text>
<text x="115.5" y="54.7">TP4054</text>
<text x="153.1" y="54.7">C29</text>
<text x="77.9" y="65.4">BAT</text>
<text x="90.4" y="61.8">C24</text>
<text x="90.9" y="62.2" transform="rotate(90 90.9 62.2)">10uF/16V</text>
<text x="99.4" y="61.8">C25</text>
<text x="99.9" y="62.2" transform="rotate(90 99.9 62.2)">100nF/50V</text>
<text x="125.3" y="65.4">C45</text>
<text x="132.5" y="65.4">R16</text>
<text x="33.2" y="70.7">K9-1</text>
<text x="76.1" y="70.7">C13</text>
<text x="76.6" y="71.1" transform="rotate(90 76.6 71.1)">100uF/6.3V</text>
<text x="85.1" y="70.7">C39</text>
<text x="85.5" y="71.1" transform="rotate(90 85.5 71.1)">100nF/50V</text>
<text x="124.4" y="67.2">1uF/16V</text>
<text x="132.5" y="67.2">2.4K 1%</text>
<text x="156.6" y="70.7">R20</text>
<text x="162" y="70.7">22R(1ESP_USB_DP</text>
<text x="165.9" y="70.7">%)</text>
<text x="33.2" y="72.5">GT-USB-7055E</text>
<text x="156.6" y="72.5">R21</text>
<text x="162" y="72.5">22R(1ESP_USB_DM</text>
<text x="165.9" y="72.5">%)</text>
<text x="237.2" y="86.8">47K/(1%)</text>
<text x="240.7" y="85">R23</text>
<text x="105.6" y="90.3">R35</text>
<text x="105.6" y="92.1">100K</text>
<text x="128.9" y="90.3">R47</text>
<text x="128.9" y="92.1">301K</text>
<text x="230" y="90.3">K9</text>
<text x="231.8" y="93.9">C43</text>
<text x="237.2" y="93.9">100nF/50V</text>
<text x="238.9" y="90.3">SW-PB</text>
<text x="83.3" y="99.3">K8</text>
<text x="83.3" y="101.1">Header 3X2</text>
<text x="105.6" y="101.1">R48</text>
<text x="111.9" y="101.1">C46</text>
<text x="128.9" y="101.1">R49</text>
<text x="135.2" y="101.1">C47</text>
<text x="230" y="97.5">K10</text>
<text x="238.9" y="97.5">SW-PB</text>
<text x="105.6" y="102.8">100K</text>
<text x="111" y="102.8">100nF/50V</text>
<text x="128.9" y="102.8">100K</text>
<text x="134.3" y="102.8">100nF/50V</text>
<text x="99.4" y="117.1">U4</text>
<text x="103" y="117.1">ETA3409S2F</text>
<text x="115.5" y="119.8">L3</text>
<text x="149.5" y="119.8">TP4</text>
<text x="115.5" y="123">2.2uH/3A</text>
<text x="126.7" y="122.8" transform="rotate(90 126.7 122.8)">680K/(1%)</text>
<text x="149.5" y="123.4">TP</text>
<text x="81.5" y="126">C30 C31</text>
<text x="83.8" y="126.4" transform="rotate(90 83.8 126.4)">10uF/16V</text>
<text x="87.3" y="126.4" transform="rotate(90 87.3 126.4)">100nF/50V</text>
<text x="90.9" y="128.2" transform="rotate(90 90.9 128.2)">100K/(1%)</text>
<text x="92.2" y="127.8">R24</text>
<text x="122.6" y="127.8">R25</text>
<text x="129.8" y="127.8">C32</text>
<text x="130.3" y="128.2" transform="rotate(90 130.3 128.2)">22pF/50V</text>
<text x="131.6" y="126">C33 C34 C35</text>
<text x="133.9" y="126.4" transform="rotate(90 133.9 126.4)">100nF/50V</text>
<text x="137.4" y="126.4" transform="rotate(90 137.4 126.4)">10uF/16V</text>
<text x="141" y="126.4" transform="rotate(90 141 126.4)">10uF/16V</text>
<text x="90.9" y="137.1" transform="rotate(90 90.9 137.1)">100K/(1%)</text>
<text x="126.7" y="137.1" transform="rotate(90 126.7 137.1)">150K/(1%)</text>
<text x="92.2" y="138.5">R27</text>
<text x="122.6" y="138.5">R28</text>
<text x="97.6" y="161.7">R29</text>
<text x="105.3" y="161.5">R26</text>
<text x="38.5" y="163.5">K2</text>
<text x="51.1" y="167.1">R10</text>
<text x="86.9" y="167.1">K3</text>
<text x="94" y="163.5">47K/(1%)</text>
<text x="95.8" y="167.1">SW-PB</text>
<text x="105.3" y="163.3">47K/(1%)</text>
<text x="135.2" y="165.3">L</text>
<text x="38.5" y="170.6">Touch2</text>
<text x="51.1" y="168.8">1K/(1%)</text>
<text x="88.6" y="170.6">C19</text>
<text x="94" y="170.6">100nF/50V</text>
<text x="149.5" y="170.6">R15</text>
<text x="154.8" y="170.6">330R/(1%)</text>
<text x="38.5" y="174.2">K1</text>
<text x="51.1" y="176">R19</text>
<text x="51.1" y="177.8">1K/(1%)</text>
<text x="86.9" y="174.2">K4</text>
<text x="88.6" y="177.8">C14</text>
<text x="94" y="177.8">100nF/50V</text>
<text x="95.8" y="174.2">SW-PB</text>
<text x="151.3" y="179.6">MMBTA06</text>
<text x="156.6" y="177.8">Q1</text>
<text x="167.4" y="177.8">R50</text>
<text x="172.7" y="177.8">1K/(1%)</text>
<text x="38.5" y="181.3">Touch1</text>
</g>
<g font-size="1.6" fill="#800000">
<text x="108.5" y="35">VCC</text>
<text x="128.3" y="35">VCC_3V3</text>
<text x="90.2" y="36.8">VUSB</text>
<text x="141.3" y="36.8">ESP0_VDD33</text>
<text x="161.9" y="37.7">GND</text>
<text x="165.6" y="40.4">ESP0_Boot_EN</text>
<text x="224.6" y="40.4">ESP0_Boot_IO2</text>
<text x="235.7" y="37.7">GND</text>
<text x="38.6" y="44">GND</text>
<text x="165.6" y="45.7">BAT_MEAS_ADC</text>
<text x="165.6" y="47.5">USB_ADC</text>
<text x="165.6" y="42.2">TOUCH1</text>
<text x="165.6" y="44">TOUCH2</text>
<text x="224.6" y="42.2">ESP_TXD</text>
<text x="224.6" y="44">ESP_RXD</text>
<text x="87" y="52.9">GND</text>
<text x="99.7" y="52">GND</text>
<text x="165.6" y="52.9">ES_I2C_SDA</text>
<text x="165.6" y="51.1">Codec_I2S0_MCLK</text>
<text x="165.6" y="49.3">K3</text>
<text x="14.4" y="57.3">VUSB</text>
<text x="62.2" y="57.3">VUSB</text>
<text x="125.9" y="58.2">VUSB</text>
<text x="165.6" y="54.7">ES_I2C_CLK</text>
<text x="165.6" y="58.2">ESP_USB_DM</text>
<text x="165.6" y="56.4">Codec_I2S0_DSDIN</text>
<text x="22.4" y="60">USB_DP</text>
<text x="22.4" y="61.8">USB_DM</text>
<text x="54.6" y="61.8">USB_DP</text>
<text x="54.6" y="60">USB_DM</text>
<text x="88.6" y="60">VBAT</text>
<text x="144.2" y="63.6">GND</text>
<text x="153.2" y="63.6">GND</text>
<text x="165.6" y="60">ESP_USB_DP</text>
<text x="224.6" y="60">ESP0_Boot_IO0</text>
<text x="14.4" y="66.3">VUSB</text>
<text x="62.2" y="66.3">VUSB</text>
<text x="70.9" y="68.9">GND</text>
<text x="79.4" y="67.2">VBAT</text>
<text x="88.7" y="68.9">GND</text>
<text x="147.7" y="70.7">USB_DP</text>
<text x="19" y="72.5">GND</text>
<text x="58.3" y="72.5">GND</text>
<text x="94.1" y="74.3">GND</text>
<text x="126.3" y="72.5">GND</text>
<text x="147.7" y="72.5">USB_DM</text>
<text x="239.7" y="77.9">ESP0_VDD33</text>
<text x="79.8" y="83.2">GND</text>
<text x="102.7" y="81.4">VUSB</text>
<text x="125.9" y="81.4">VBAT</text>
<text x="190.2" y="81.8" transform="rotate(-90 190.2 81.8)">KEY1</text>
<text x="191.9" y="81.8" transform="rotate(-90 191.9 81.8)">KEY2</text>
<text x="193.7" y="81.8" transform="rotate(-90 193.7 81.8)">Codec_I2S0_SCLK</text>
<text x="195.5" y="81.8" transform="rotate(-90 195.5 81.8)">Codec_I2S0_ASDOUT18</text>
<text x="208" y="81.8" transform="rotate(-90 208 81.8)">PA_CTRL</text>
<text x="209.8" y="81.8" transform="rotate(-90 209.8 81.8)">Codec_I2S0_LRCK</text>
<text x="83.5" y="85">VCCVBAT</text>
<text x="110.1" y="93.9">USB_ADC</text>
<text x="129.8" y="93.9">BAT_MEAS_ADC</text>
<text x="253.3" y="90.3">ESP0_Boot_IO0</text>
<text x="253.3" y="97.5">ESP0_Boot_EN</text>
<text x="76.2" y="102.8">GND</text>
<text x="94.1" y="102.8">GND</text>
<text x="226.5" y="104.6">GND</text>
<text x="103.1" y="111.7">GND</text>
<text x="126.3" y="111.7">GND</text>
<text x="83.5" y="118.9">VCC</text>
<text x="140.8" y="118.9">VCC_3V3</text>
<text x="101.3" y="142.1">GND</text>
<text x="83.4" y="149.2">GND</text>
<text x="90.5" y="149.2">GND</text>
<text x="124.5" y="149.2">GND</text>
<text x="133.5" y="149.2">GND</text>
<text x="99.6" y="154.6">VCC_3V3</text>
<text x="49.4" y="159.9">GND</text>
<text x="60" y="167.1">TOUCH1</text>
<text x="106.5" y="167.1">KEY1</text>
<text x="146.1" y="163.5">VCC</text>
<text x="31.5" y="174.2">GND</text>
<text x="60" y="176">TOUCH2</text>
<text x="106.5" y="174.2">KEY2</text>
<text x="128.1" y="176">GND</text>
<text x="181.7" y="177.8">K3</text>
<text x="31.5" y="184.9">GND</text>
<text x="49.4" y="184.9">GND</text>
<text x="83.4" y="181.3">GND</text>
<text x="156.7" y="190.2">GND</text>
</g>
<g font-size="1.6" fill="#ee0e22">
<text x="91.7" y="49.7" transform="rotate(-90 91.7 49.7)">R 1</text>
<text x="93.5" y="49.7" transform="rotate(-90 93.5 49.7)">G2</text>
</g>
<text font-size="1.6" fill="#11037f" x="119.1" y="118.9">WPN4020H2R2MT</text>
<text font-size="1.4" x="101.2" y="127.8">GND</text>
</svg>
